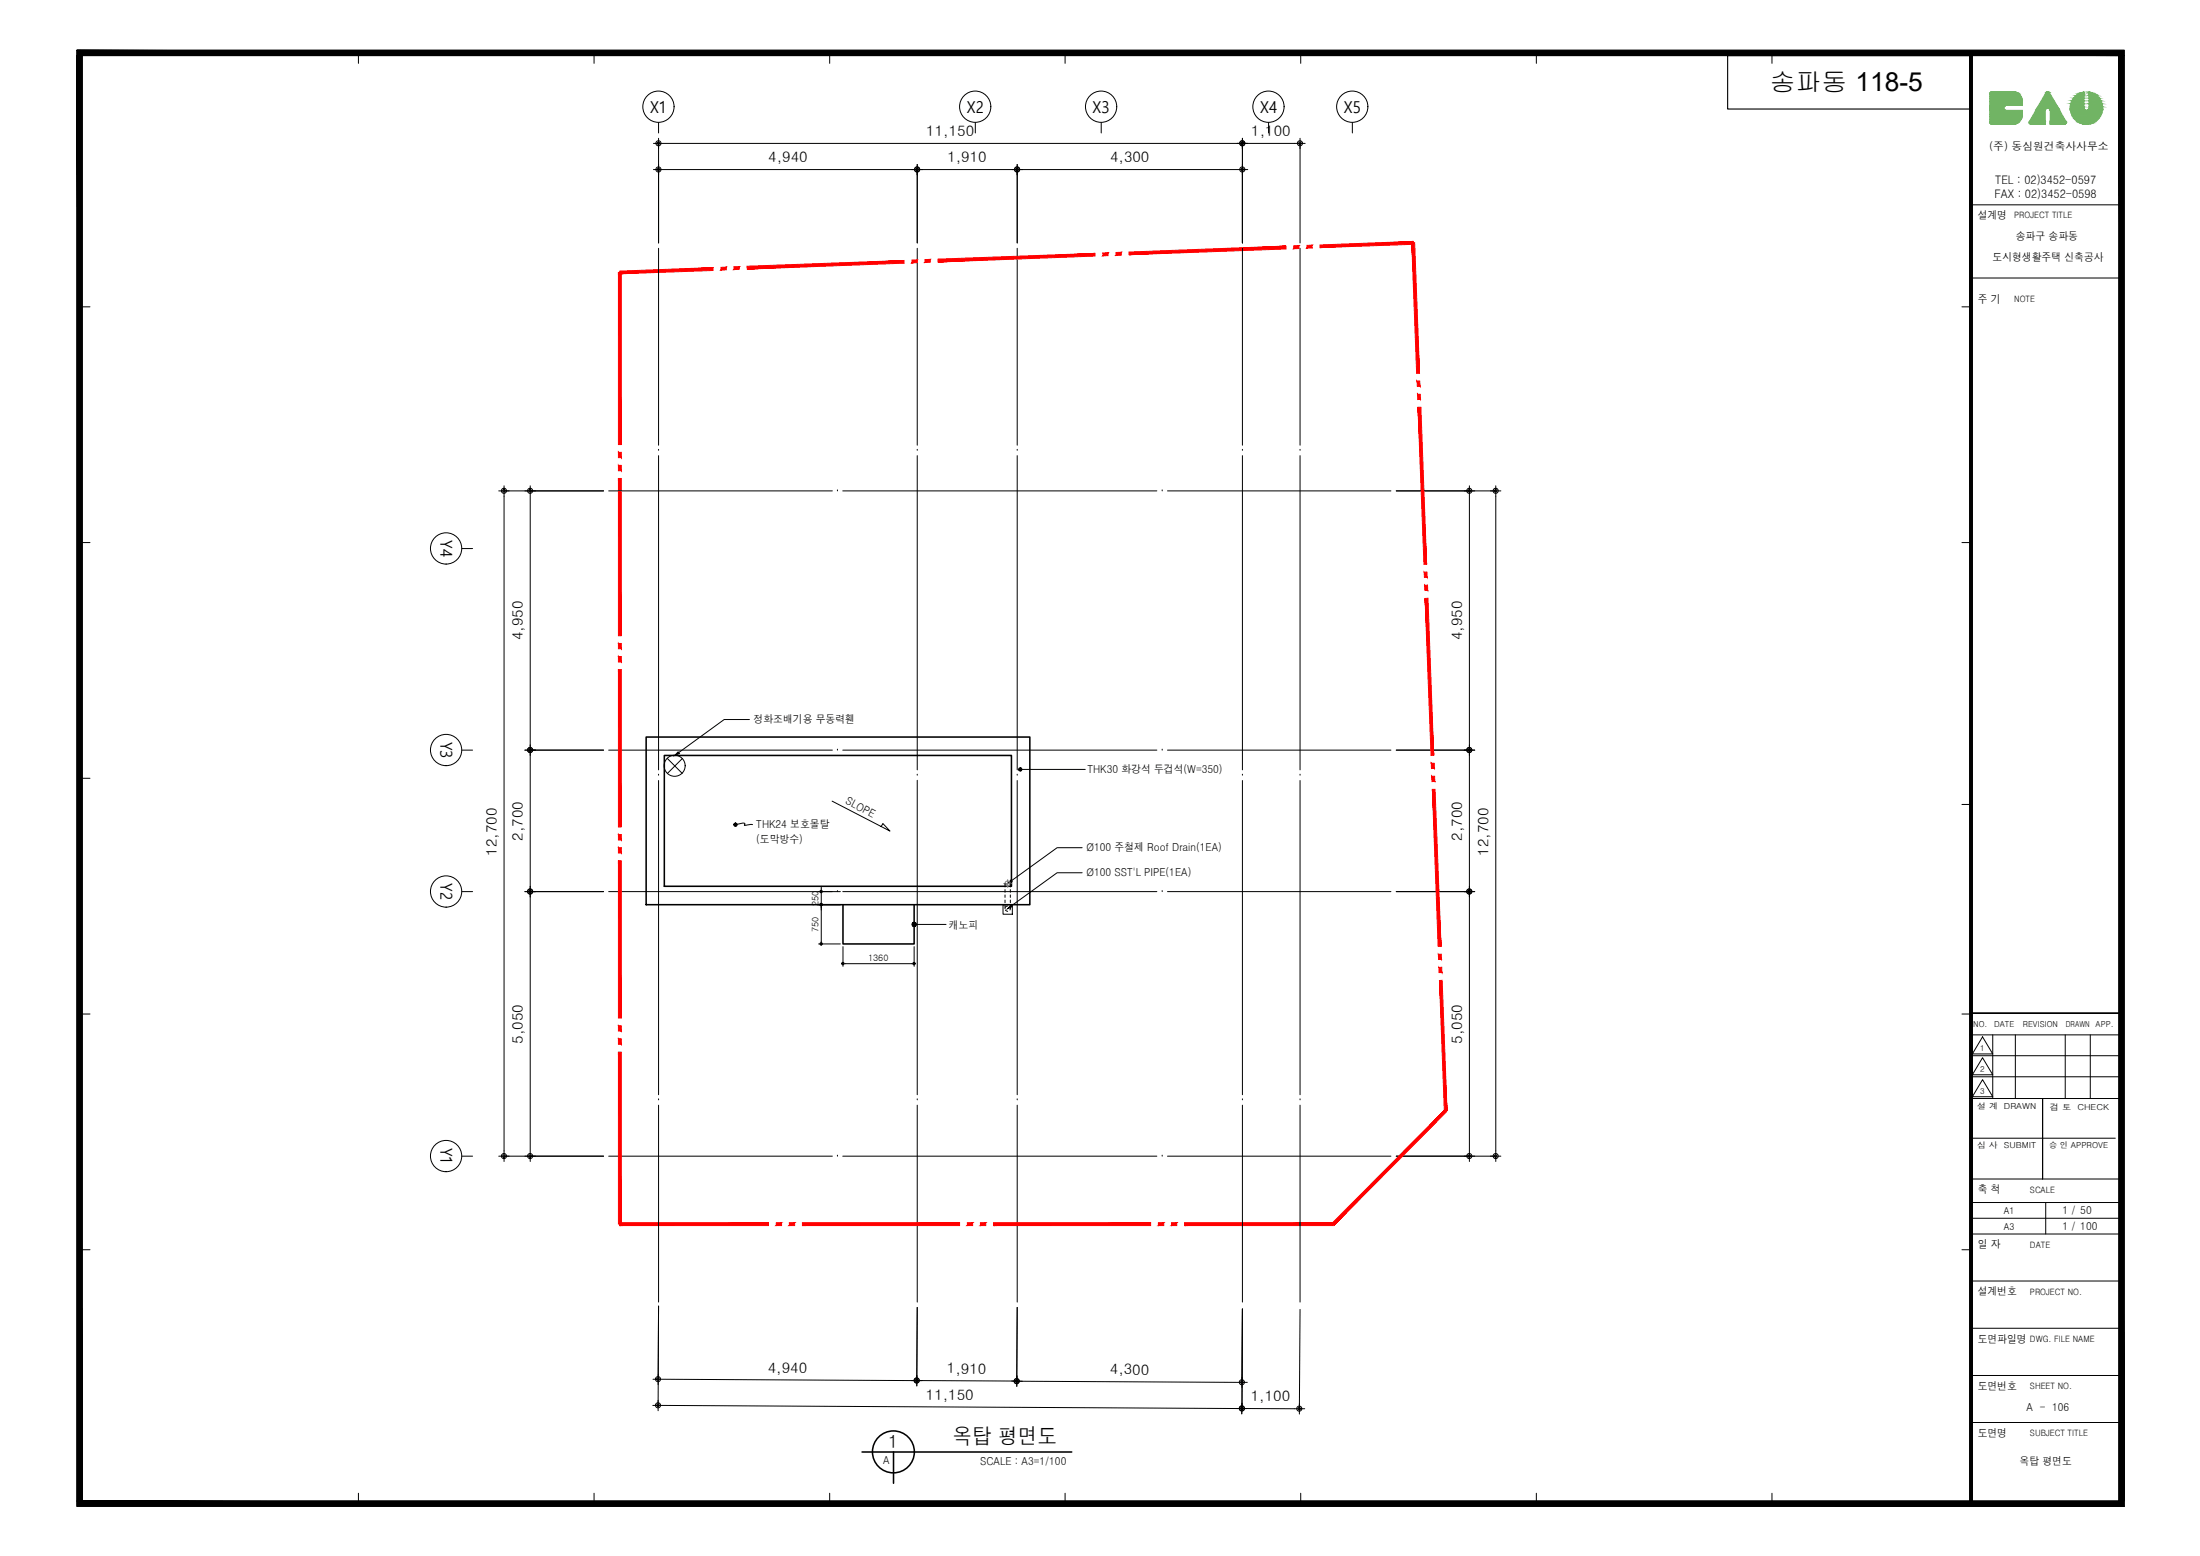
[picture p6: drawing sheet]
<svg xmlns="http://www.w3.org/2000/svg" width="420mm" height="297mm" viewBox="0 0 420 297" stroke-linecap="round" stroke-linejoin="round" font-family="sans-serif">
<!-- layer: LEADER -->
<path d="M129.5 143.5l.3 .3-.9 .4zM193.1 168l.2 .3-.9 .4zM193.1 172.8l.2 .3-.9 .4z" fill="#000" stroke="#000" stroke-width=".19"/>
<path d="M143.1 137.4h-4.8l-8.7 6.3M206.7 161.8h-4.8l-8.7 6.3M206.7 166.6h-4.8l-8.7 6.3" fill="none" stroke="#000" stroke-width=".19"/>
<!-- layer: 0 -->
<g fill="none" stroke="#000" stroke-width=".19">
<path d="M158.9 152.9l11.1 5.8-1.4-1.5-.3 .6M156.8 169.7v.3M156.8 173v.2M156.8 179.7v.2M174.6 176.5h6.1M161.2 184h.3M174.1 184h.2"/>
<circle cx="156.8" cy="172.7" r=".11"/>
<circle cx="156.8" cy="172.7" r=".23"/>
<circle cx="156.8" cy="170.2" r=".23"/>
<circle cx="156.8" cy="170.2" r=".11"/>
<circle cx="156.8" cy="180.2" r=".23"/>
<circle cx="156.8" cy="180.2" r=".11"/>
<circle cx="161" cy="183.9" r=".11"/>
<circle cx="161" cy="183.9" r=".23"/>
<circle cx="174.6" cy="183.9" r=".23"/>
<circle cx="174.6" cy="183.9" r=".11"/>
</g>
<!-- layer:   -->
<g fill="#000" stroke="#000" stroke-width=".19">
<path d="M140.3 157.2l-.1 .2h.3zM140.2 157.4h.3l-.2 .2zM140.5 157.4l-.2 .2 .2 .1z"/>
<path d="M140.5 157.4v.3l.2-.1zM140.5 157.4h.3l-.1 .2z"/>
<path d="M140.7 157.2l-.2 .2h.3zM140.5 157.1l.2 .1-.2 .2zM140.3 157.2l.2 .2v-.3z"/>
<path d="M194.6 146.7v.2h.3zM194.6 146.9h.3l-.3 .2zM194.9 146.9l-.3 .2 .3 .1z"/>
<path d="M194.9 146.9v.3l.2-.1zM194.9 146.9h.3l-.1 .2z"/>
<path d="M195.1 146.7l-.2 .2h.3zM194.9 146.6l.2 .1-.2 .2zM194.6 146.7l.3 .2v-.3z"/>
<path d="M174.2 176.5v.1l.4-.1zM174.2 176.6l.4-.1-.2 .3zM174.6 176.5l-.2 .3 .2 .1z"/>
<path d="M174.6 176.5v.4l.2-.1zM174.6 176.5l.3 .1-.1 .2zM174.6 176.5l.3 .1 .1-.1z"/>
<path d="M174.4 176.1l.2 .4v-.4zM174.4 176.1l.2 .4-.4-.2zM174.2 176.3v.2h.4z"/>
<path d="M174.6 176.5h.4l-.1-.2zM174.8 176.1l.1 .2-.3 .2zM174.6 176.1v.4l.2-.4z"/>
</g>
<!-- layer: -00 NOTE -->
<path d="M329.9 10.6h46.3v10.2h-46.3z" fill="none" stroke="#000" stroke-width=".21"/>
<g fill="none" stroke="#000" stroke-width=".19">
<path d="M14.7 9.6h391v278h-391zM15.2 10.1h390v276.9h-390zM15.7 10.6h360.5v275.9h-360.5zM68.5 10.6v1.5M113.5 10.6v1.5M158.5 10.6v1.5M203.4 10.6v1.5M248.4 10.6v1.5M293.4 10.6v1.5M338.4 10.6v1.5M376.7 10.6h28v275.9h-28zM376.7 39.1h28"/>
<path d="M15.7 58.6h1.5M374.7 58.6h1.5M376.7 53.1h28M15.7 103.6h1.5M374.7 103.6h1.5M15.7 148.6h1.5M374.7 153.6h1.5M15.7 193.6h1.5M374.7 193.6h1.5M15.7 238.6h1.5M374.7 238.6h1.5M376.7 235.6h28"/>
<path d="M376.7 232.6h28M376.7 229.6h28M376.7 225.1h28M390.7 229.6v6M376.7 253.6h28M376.7 244.5h28M376.7 271.6h28M376.7 262.6h28M68.5 285.1v1.4M113.5 285.1v1.4M158.5 285.1v1.4M203.4 285.1v1.4"/>
<path d="M248.4 285.1v1.4M293.4 285.1v1.4M338.4 285.1v1.4"/>
</g>
<g fill="#000" stroke="#000" stroke-width=".19">
<path d="M14.7 10.6l1 275.9v-275.9zM14.7 10.6l1 275.9h-1z"/>
<path d="M376.2 10.6l.5 275.9v-275.9zM376.2 10.6l.5 275.9h-.5z"/>
<path d="M14.7 9.6l391 1v-1zM14.7 9.6l391 1h-391z"/>
<path d="M404.7 10.6l1 275.9v-275.9zM404.7 10.6l1 275.9h-1z"/>
<path d="M14.7 286.5l391 1.1v-1.1zM14.7 286.5l391 1.1h-391z"/>
</g>
<g fill="none" stroke="#000" stroke-width=".19">
<path d="M376.3 193.4h28.4h-28.4M376.3 197.6h28.4M378.6 197.9l2 3.3h-3.9zM380.6 197.6v12.1M384.9 197.6v12.1M394.4 197.6v12.1M399.2 197.6v12.1M376.3 209.7h28.4M376.3 217.3h27.7M376.3 201.5h28.4M376.3 205.6h28.4M378.6 201.9l2 3.3h-3.9z"/>
<path d="M378.6 206.1l2 3.3h-3.9zM390.1 209.7v15.4v-15.4"/>
</g>
<!-- layer: 0 -->
<g fill="#71b464" stroke="#71b464" stroke-width=".19">
<path d="M380.5 17.5h4zM380.4 17.5h4.1z"/>
<path d="M391 17.5h.2zM390.9 17.5h.3z"/>
<path d="M380.4 17.5h4.3zM380.4 17.5h4.3zM380.4 17.5h4.3zM380.4 17.5h4.3z"/>
<path d="M390.9 17.5l.3 .1zM390.9 17.5l.3 .1z"/>
<path d="M380.4 17.5l4.5 .1zM380.3 17.6h4.6z"/>
<path d="M390.9 17.6h.4zM390.8 17.6h.5z"/>
<path d="M380.3 17.6h4.7zM380.2 17.6h4.8zM380.2 17.6h4.8zM380.2 17.6h4.8z"/>
<path d="M390.8 17.6h.6zM390.8 17.6h.6z"/>
<path d="M380.2 17.6l4.9 .1zM380.2 17.6l4.9 .1z"/>
<path d="M398.9 17.6l.6 .1zM398.9 17.6l.6 .1h-.6z"/>
<path d="M398 17.6v.1zM397.4 17.7l.6-.1v.1z"/>
<path d="M390.8 17.6l.6 .1zM390.7 17.7h.7z"/>
<path d="M380.2 17.7l5.1 .1zM380.2 17.7l5.1 .1h-5.2zM380.1 17.8h5.2zM380.1 17.8h5.2z"/>
<path d="M380.1 17.8h5.3zM380.1 17.8h5.3z"/>
<path d="M380.1 17.8l5.5 .1zM380.1 17.8l5.5 .1z"/>
<path d="M398.9 17.7l1.2 .2-.6-.2zM398.9 17.7l1.2 .2h-1.2z"/>
<path d="M397.4 17.7l.6 .2v-.2zM396.9 17.9l.5-.2 .6 .2z"/>
<path d="M380 17.9h5.6zM380 17.9h5.6z"/>
<path d="M380 17.9l5.7 .1zM380 17.9l5.7 .1z"/>
<path d="M380 18l5.8 .1-.1-.1zM380 18l5.8 .1h-5.8z"/>
<path d="M398.9 17.9l1.7 .4-.5-.4zM398.9 17.9l1.7 .4h-1.7z"/>
<path d="M396.9 17.9l1.1 .4v-.4zM396.4 18.3l.5-.4 1.1 .4z"/>
<path d="M380 18.1l6 .3-.2-.3zM380 18.1l6 .3h-6z"/>
<path d="M380 18.4l6.2 .3-.2-.3zM380 18.4l6.2 .3h-6.2z"/>
<path d="M398.9 18.3l2 .4-.3-.4zM398.9 18.3l2 .4h-2z"/>
<path d="M396.4 18.3l1.6 .4v-.4zM396.4 18.3l1.6 .4h-2z"/>
<path d="M380 18.7l6.2 .3v-.3zM380 18.7l6.2 .3h-6.2z"/>
<path d="M398.9 18.7l2.4 .5-.4-.5zM398.9 18.7l2.4 .5h-2.4z"/>
<path d="M396 18.7l2 .5v-.5zM396 18.7l2 .5h-2.4z"/>
<path d="M380 19l6.2 .4v-.4zM380 19l6.2 .4h-6.2z"/>
<path d="M398.9 19.2l2.6 .6-.2-.6zM398.9 19.2l2.6 .6h-2.6z"/>
<path d="M395.6 19.2l2.4 .6v-.6zM395.6 19.2l2.4 .6h-2.6z"/>
<path d="M380 19.4l6.2 .7v-.7zM380 19.4l6.2 .7h-6.2z"/>
<path d="M380 20.1h3.1zM380 20.1l3 .1z"/>
<path d="M380 20.2h3zM380 20.2h3z"/>
<path d="M380 20.2h3zM380 20.2h2.9z"/>
<path d="M380 20.2h2.9zM380 20.2l2.8 .1z"/>
<path d="M380 20.3h2.8zM380 20.3h2.8z"/>
<path d="M398.9 19.8l2.7 .6-.1-.6zM398.9 19.8l2.7 .6h-2.7z"/>
<path d="M395.4 19.8l2.6 .6v-.6zM395.4 19.8l2.6 .6h-2.6z"/>
<path d="M380 20.3h2.8zM380 20.3l2.7 .1z"/>
<path d="M380 20.4h2.7zM380 20.4l2.7 .1z"/>
<path d="M380 20.5l2.7 .1zM380 20.5l2.7 .1z"/>
<path d="M398.9 20.4l2.7 .2v-.2zM398.9 20.4l2.7 .2h-2.7z"/>
<path d="M395.4 20.4l2.6 .2v-.2zM395.4 20.4l2.6 .2h-2.6z"/>
<path d="M390.7 17.7l2.4 2.9-1.7-2.9zM390.7 17.7l2.4 2.9h-4.1z"/>
<path d="M391.1 20.6h2zM391.1 20.6h2z"/>
<path d="M389 20.6h2zM389 20.6h1.9z"/>
<path d="M380 20.6h2.7zM380 20.6h2.7z"/>
<path d="M391.2 20.6l1.9 .1zM391.2 20.6l1.9 .1z"/>
<path d="M389 20.6h1.9zM389 20.6l1.9 .1z"/>
<path d="M398.9 20.6l2.7 .1zM398.9 20.6l2.7 .1z"/>
<path d="M395.4 20.6l2.6 .1zM395.4 20.6l2.6 .1z"/>
<path d="M391.3 20.7h1.8zM391.3 20.7h1.8z"/>
<path d="M389 20.7h1.9zM389 20.7h1.8z"/>
<path d="M380 20.6l2.7 .1zM380 20.6l2.7 .1z"/>
<path d="M391.4 20.7l1.8 .1zM391.4 20.7l1.8 .1z"/>
<path d="M389 20.7h1.8zM389 20.7l1.7 .1z"/>
<path d="M398.9 20.7l2.7 .1zM398.9 20.7l2.7 .1z"/>
<path d="M395.4 20.7l2.6 .1zM395.4 20.7l2.6 .1z"/>
<path d="M380 20.7l2.7 .1zM380 20.7l2.7 .1z"/>
<path d="M391.4 20.8l1.8 .1zM391.4 20.8l1.8 .1z"/>
<path d="M389 20.8h1.7zM389 20.8l1.7 .1z"/>
<path d="M398.9 20.8l2.7 .1zM398.9 20.8l2.7 .1z"/>
<path d="M395.4 20.8l2.7 .1zM395.4 20.8l2.7 .1z"/>
<path d="M380 20.8l2.8 .1zM380 20.8l2.8 .1z"/>
<path d="M391.5 20.9h1.8zM391.5 20.9h1.8z"/>
<path d="M388.9 20.9h1.8zM388.9 20.9h1.8z"/>
<path d="M398.9 20.9h2.7zM398.9 20.9h2.7z"/>
<path d="M395.4 20.9h2.7zM395.4 20.9h2.7z"/>
<path d="M380 20.9l2.8 .1zM380 20.9l2.8 .1z"/>
<path d="M398.8 20.9l2.8 .1zM398.7 21h2.9z"/>
<path d="M395.4 20.9l2.8 .1zM395.4 20.9l2.8 .1z"/>
<path d="M391.5 20.9l1.8 .1zM391.5 20.9l1.8 .1z"/>
<path d="M388.9 20.9h1.8zM388.9 20.9l1.7 .1z"/>
<path d="M398.7 21h2.9zM398.7 21h2.9z"/>
<path d="M395.4 21h2.8zM395.4 21h2.8z"/>
<path d="M380 21h2.9zM380 21h2.9z"/>
<path d="M398.7 21h2.9zM398.7 21h2.9z"/>
<path d="M395.4 21h2.9zM395.4 21h2.9z"/>
<path d="M380 21l3 .1zM380 21l3 .1z"/>
<path d="M398.7 21h2.9zM398.6 21.1h2.9z"/>
<path d="M395.4 21l3 .1zM395.4 21l3 .1z"/>
<path d="M380 21.1h3zM380 21.1h3z"/>
<path d="M398.6 21.1h2.9zM398.5 21.1h3z"/>
<path d="M395.4 21.1h3zM395.4 21.1h3z"/>
<path d="M391.5 21l1.9 .1zM391.5 21l1.9 .1z"/>
<path d="M388.8 21l1.8 .1zM388.8 21l1.8 .1z"/>
<path d="M380 21.1h3.1zM380 21.1h3.1z"/>
<path d="M395.4 21.1l6 .5 .1-.5zM395.4 21.1l6 .5h-5.9z"/>
<path d="M380 21.1l6.2 .8v-.8zM380 21.1l6.2 .8h-6.2z"/>
<path d="M395.5 21.6l5.7 .5 .2-.5zM395.5 21.6l5.7 .5h-5.5z"/>
<path d="M380 21.9l6.2 .3v-.3zM380 21.9l6.2 .3h-6.2z"/>
<path d="M380 22.2l6.2 .3v-.3zM380 22.2l6.2 .3h-6.2z"/>
<path d="M395.7 22.1l5.2 .5 .3-.5zM395.7 22.1l5.2 .5h-4.8z"/>
<path d="M380 22.5l6 .3 .2-.3zM380 22.5l6 .3h-6z"/>
<path d="M396.1 22.6l4.3 .5 .5-.5zM396.1 22.6l4.3 .5h-3.9z"/>
<path d="M380 22.8l5.8 .3 .2-.3zM380 22.8l5.8 .3h-5.8z"/>
<path d="M391.5 21.1l3 2-1.1-2zM391.5 21.1l3 2h-3z"/>
<path d="M388.8 21.1l1.8 2v-2zM388.8 21.1l1.8 2h-3z"/>
<path d="M391.5 23.1l3.1 .1zM391.5 23.1l3.1 .1z"/>
<path d="M387.6 23.1l3 .1zM387.6 23.1l3 .1z"/>
<path d="M380 23.1l5.7 .1 .1-.1zM380 23.1l5.7 .1h-5.7z"/>
<path d="M391.5 23.2l3.1 .1zM391.5 23.2l3.1 .1z"/>
<path d="M387.6 23.2l3 .1zM387.6 23.2l3 .1z"/>
<path d="M380 23.2h5.7zM380 23.2l5.6 .1z"/>
<path d="M380 23.3h5.6zM380 23.3l5.5 .1z"/>
<path d="M391.5 23.3l3.1 .1zM391.5 23.3l3.1 .1z"/>
<path d="M387.5 23.3l3.1 .1zM387.5 23.3l3.1 .1z"/>
<path d="M396.5 23.1l3.4 .3 .5-.3zM396.5 23.1l3.4 .3h-2.9z"/>
<path d="M380 23.4h5.5zM380 23.4h5.4z"/>
<path d="M391.5 23.4h3.1zM391.5 23.4h3.1z"/>
<path d="M387.5 23.4h3.1zM387.5 23.4h3.1z"/>
<path d="M380.1 23.4h5.3zM380.1 23.4l5.2 .1z"/>
<path d="M391.5 23.4l3.1 .1zM391.5 23.4l3.1 .1z"/>
<path d="M387.6 23.4l3 .1zM387.6 23.4l3 .1z"/>
<path d="M380.1 23.5h5.2zM380.1 23.5h5.2z"/>
<path d="M391.5 23.5h3.1zM391.5 23.5l3 .1z"/>
<path d="M387.6 23.5l3 .1zM387.6 23.5l3 .1z"/>
<path d="M380.1 23.5h5.2zM380.1 23.5l5 .1z"/>
<path d="M397 23.4l2.4 .2 .5-.2zM397 23.4l2.4 .2h-1.8z"/>
<path d="M380.2 23.6h4.9zM380.2 23.6h4.8z"/>
<path d="M391.5 23.6h3zM391.5 23.6h3z"/>
<path d="M387.6 23.6h3zM387.6 23.6h3z"/>
<path d="M380.2 23.6h4.8zM380.2 23.6l4.7 .1z"/>
<path d="M391.5 23.6h3zM391.5 23.6l2.9 .1z"/>
<path d="M387.6 23.6l3 .1zM387.6 23.6l3 .1z"/>
<path d="M380.2 23.7h4.7zM380.2 23.7h4.5z"/>
<path d="M391.5 23.7h2.9zM391.5 23.7h2.9z"/>
<path d="M387.7 23.7h2.9zM387.7 23.7h2.9z"/>
<path d="M380.3 23.7h4.4zM380.3 23.7h4.4z"/>
<path d="M397.6 23.6l1.2 .1 .6-.1zM397.6 23.6l1.2 .1z"/>
<path d="M380.4 23.7h4.3zM380.4 23.7h4.1z"/>
<path d="M391.5 23.7h2.9zM391.5 23.7h2.8z"/>
<path d="M387.8 23.7h2.8zM387.8 23.7h2.8z"/>
<path d="M391.5 23.7h2.7zM391.5 23.7h2.8z"/>
<path d="M387.9 23.7h2.7zM387.9 23.7h2.7z"/>
<path d="M380.4 23.7h4.1zM380.4 23.7h4z"/>
</g>
<!-- layer: CEN -->
<g fill="none" stroke="#000" stroke-width=".19">
<path d="M125.8 47.4v37.6M175.2 47.4v37.6M194.3 47.4v37.6M237.3 47.4v37.6M248.3 47.4v37.6M116.2 93.7h42.8M125.8 86h.1M125.8 87v60M159.9 93.7h.1M161 93.7h59.9M175.2 86h.1M175.2 87v60"/>
<path d="M194.3 86h.1M194.3 87v60M222 93.7h.1M223 93.7h42.6M237.3 86h.1M237.3 87v60M248.3 86h.1M248.3 87v60M116.2 143.2h42.8M125.8 148h.1M125.8 149v60M159.9 143.2h.1"/>
<path d="M161 143.2h59.9M175.2 148h.1M175.2 149v60M194.3 148h.1M194.3 149v60M222 143.2h.1M223 143.2h42.6M237.3 148h.1M237.3 149v60M248.3 148h.1M248.3 149v60M116.2 170.2h42.8"/>
<path d="M159.9 170.2h.1M161 170.2h59.9M222 170.2h.1M223 170.2h42.6M125.8 210h.1M125.8 211v37.6M175.2 210h.1M175.2 211v37.6M194.3 210h.1M194.3 211v37.6M237.3 210h.1M237.3 211v37.6"/>
<path d="M248.3 210h.1M248.3 211v37.6M116.2 220.7h42.8M159.9 220.7h.1M161 220.7h59.9M222 220.7h.1M223 220.7h42.6"/>
</g>
<!-- layer: DIM -->
<g fill="none" stroke="#000" stroke-width=".19">
<path d="M124.8 32.4h70.5M124.8 27.4h111.5M125.8 26.4v20M175.2 31.4v15M193.3 32.4h2M194.3 31.4v15M195.3 32.4h43M236.3 27.4h13M236.3 27.4h2M237.3 26.4v20M248.3 26.4v20M95.3 93.7h20"/>
<path d="M96.3 92.7v129M101.3 92.7v49.5M266.7 93.7h19.9M280.6 92.7v49.5M285.7 92.7v129M100.2 143.2h15.1M101.3 142.2v79.5M101.3 142.2v2M266.7 143.2h14.9M280.6 142.2v79.5M280.6 142.2v2M100.2 170.2h15.1"/>
<path d="M266.7 170.2h14.9M95.3 220.7h20M266.7 220.7h19.9M175.2 249.6l-.1 14M194.3 249.6l-.1 14.1M237.3 249.9l-.1 19M248.3 250l-.1 18.9M124.7 268.3l111.5 .6M124.7 263.3l70.5 .4M125.7 263.3l.1-14-.1 19M125.7 267.3v2M125.7 262.3v2"/>
<path d="M175.1 262.6v2M193.2 263.6l2 .1M194.2 262.7v2M195.2 263.7l43 .2M236.2 268.9h13M236.2 268.9h2M237.2 267.9v2M237.2 262.9v2M248.2 268v1.9"/>
<circle cx="125.8" cy="27.4" r=".23"/>
<circle cx="125.8" cy="32.3" r=".23"/>
<circle cx="125.8" cy="32.3" r=".49"/>
<circle cx="125.8" cy="27.4" r=".49"/>
<circle cx="175.2" cy="32.3" r=".49"/>
<circle cx="175.2" cy="32.3" r=".23"/>
<circle cx="194.2" cy="32.3" r=".49"/>
<circle cx="194.2" cy="32.3" r=".23"/>
<circle cx="237.3" cy="32.3" r=".49"/>
<circle cx="237.3" cy="27.4" r=".49"/>
<circle cx="237.3" cy="27.4" r=".23"/>
<circle cx="237.3" cy="32.3" r=".23"/>
<circle cx="248.3" cy="27.4" r=".49"/>
<circle cx="248.3" cy="27.4" r=".23"/>
<circle cx="96.2" cy="93.7" r=".49"/>
<circle cx="96.2" cy="93.7" r=".23"/>
<circle cx="101.2" cy="93.7" r=".49"/>
<circle cx="101.2" cy="93.7" r=".23"/>
<circle cx="280.6" cy="93.7" r=".49"/>
<circle cx="280.6" cy="93.7" r=".23"/>
<circle cx="285.6" cy="93.7" r=".49"/>
<circle cx="285.6" cy="93.7" r=".23"/>
<circle cx="101.2" cy="143.2" r=".49"/>
<circle cx="101.2" cy="143.2" r=".23"/>
<circle cx="280.6" cy="143.2" r=".49"/>
<circle cx="280.6" cy="143.2" r=".23"/>
<circle cx="101.2" cy="170.2" r=".49"/>
<circle cx="101.2" cy="170.2" r=".23"/>
<circle cx="280.6" cy="170.2" r=".49"/>
<circle cx="280.6" cy="170.2" r=".23"/>
<circle cx="96.2" cy="220.7" r=".23"/>
<circle cx="96.2" cy="220.7" r=".49"/>
<circle cx="101.2" cy="220.7" r=".23"/>
<circle cx="101.2" cy="220.7" r=".49"/>
<circle cx="280.6" cy="220.7" r=".23"/>
<circle cx="280.6" cy="220.7" r=".49"/>
<circle cx="285.6" cy="220.7" r=".23"/>
<circle cx="285.6" cy="220.7" r=".49"/>
<circle cx="125.7" cy="263.3" r=".23"/>
<circle cx="125.7" cy="268.3" r=".23"/>
<circle cx="125.7" cy="268.3" r=".49"/>
<circle cx="125.7" cy="263.3" r=".49"/>
<circle cx="175.1" cy="263.5" r=".49"/>
<circle cx="175.1" cy="263.5" r=".23"/>
<circle cx="194.2" cy="263.7" r=".49"/>
<circle cx="194.2" cy="263.7" r=".23"/>
<circle cx="237.2" cy="268.9" r=".49"/>
<circle cx="237.2" cy="263.9" r=".49"/>
<circle cx="237.2" cy="263.9" r=".23"/>
<circle cx="237.2" cy="268.9" r=".23"/>
<circle cx="248.1" cy="268.9" r=".49"/>
<circle cx="248.1" cy="268.9" r=".23"/>
</g>
<!-- layer: A_SYM_BUBBLE -->
<g fill="none" stroke="#000" stroke-width=".19">
<path d="M125.8 23.4v2M186.3 23.4v2M210.3 23.4v2M242.3 23.4v2M258.3 23.4v2M88.2 104.7h2.1M88.2 143.2h2.1M88.2 170.2h2.1M88.2 220.7h2.1"/>
<circle cx="125.8" cy="20.4" r="2.98"/>
<circle cx="186.2" cy="20.4" r="2.98"/>
<circle cx="210.3" cy="20.4" r="2.98"/>
<circle cx="242.3" cy="20.4" r="2.98"/>
<circle cx="258.3" cy="20.4" r="2.98"/>
<circle cx="85.2" cy="104.7" r="2.98"/>
<circle cx="85.2" cy="143.2" r="2.98"/>
<circle cx="85.2" cy="170.2" r="2.98"/>
<circle cx="85.2" cy="220.7" r="2.98"/>
</g>
<!-- layer: A_SITE -->
<g fill="#f00" stroke="#f00" stroke-width=".19">
<path d="M269.6 46.4l1.5 24.8-.9-24.9zM269.6 46.4l1.5 24.8-.5 .1z"/>
<path d="M270.6 72.8l.6 .9-.1-.9zM270.6 72.8l.6 .9-.5 .1z"/>
<path d="M270.7 75.3l.6 .9-.1-.9zM270.7 75.3l.6 .9-.5 .1z"/>
<path d="M270.8 77.8l1.7 29.9-1.1-29.9zM270.8 77.8l1.7 29.9h-.6z"/>
<path d="M272 109.2l.5 1v-1zM272 109.2l.5 1h-.5z"/>
<path d="M272.1 111.7l.6 1-.1-1zM272.1 111.7l.6 1h-.6z"/>
<path d="M272.2 114.2l1.6 30-1.1-30zM272.2 114.2l1.6 30h-.5z"/>
<path d="M273.3 145.7l.6 1v-1zM273.3 145.7l.6 1h-.5z"/>
<path d="M273.4 148.2l.6 1v-1zM273.4 148.2l.6 1h-.5z"/>
<path d="M273.6 150.7l1.6 30-1.1-30zM273.6 150.7l1.6 30h-.5z"/>
<path d="M274.7 182.2l.6 1v-1.1zM274.7 182.2l.6 1h-.6z"/>
<path d="M274.8 184.7l.6 1-.1-1.1zM274.8 184.7l.6 1h-.6z"/>
<path d="M274.9 187.2l1.5 24.8-1-24.9zM274.9 187.2l1.5 24.8-.6 .1z"/>
<path d="M275.9 211.9l-21.1 22 21.5-21.7zM275.9 211.9l-21.1 22-.4-.4z"/>
<path d="M226.2 234h28.4v-.6zM226.2 233.4h28.4l-28.4 .6z"/>
<path d="M223.7 234h1v-.6zM223.7 233.4h1l-1 .6z"/>
<path d="M221.2 234h1.1v-.6zM221.2 233.4h1.1l-1.1 .6z"/>
<path d="M189.7 234h30.1v-.6zM189.7 233.4h30.1l-30.1 .6z"/>
<path d="M187.2 234h1.1v-.6zM187.2 233.4h1.1l-1.1 .6z"/>
<path d="M184.7 234h1.1v-.6zM184.7 233.4h1.1l-1.1 .6z"/>
<path d="M153.2 234h30.1v-.6zM153.2 233.4h30.1l-30.1 .6z"/>
<path d="M150.7 234h1.1v-.6zM150.7 233.4h1.1l-1.1 .6z"/>
<path d="M148.3 234h1v-.6zM148.3 233.4h1l-1 .6z"/>
<path d="M118.4 234h28.4v-.6zM118.4 233.4h28.4l-28.4 .6z"/>
<path d="M118.1 200.9v32.8h.6zM118.1 200.9h.6v32.8z"/>
<path d="M118.1 198.3v1h.6zM118.1 198.3h.6v1z"/>
<path d="M118.1 195.8v1h.6zM118.1 195.8h.6v1z"/>
<path d="M118.1 164.3v30h.6zM118.1 164.3h.6v30z"/>
<path d="M118.1 161.8v1h.6zM118.1 161.8h.6v1z"/>
<path d="M118.1 159.3v1h.6zM118.1 159.3h.6v1z"/>
<path d="M118.1 127.8v30h.6zM118.1 127.8h.6v30z"/>
<path d="M118.1 125.3v1.1h.6zM118.1 125.3h.6v1.1z"/>
<path d="M118.1 122.8v1.1h.6zM118.1 122.8h.6v1.1z"/>
<path d="M118.1 91.3v30.1h.6zM118.1 91.3h.6v30.1z"/>
<path d="M118.1 88.8v1.1h.6zM118.1 88.8h.6v1.1z"/>
<path d="M118.1 86.3v1.1h.6zM118.1 86.3h.6v1.1z"/>
<path d="M118.1 52v32.9h.6zM118.1 52h.6v32.9z"/>
<path d="M118.4 51.8v.5l17.8-1.2zM118.4 52.3l17.8-1.2v.5z"/>
<path d="M137.7 51v.5l1-.5zM137.7 51.5l1-.5v.5z"/>
<path d="M140.2 50.9v.6l1-.6zM140.2 51.5l1-.6v.5z"/>
<path d="M142.7 50.8v.6l29.9-1.7zM142.7 51.4l29.9-1.7 .1 .5z"/>
<path d="M174.2 49.6v.6l.9-.6zM174.2 50.2l.9-.6 .1 .6z"/>
<path d="M176.7 49.6v.5l.9-.6zM176.7 50.1l.9-.6 .1 .6z"/>
<path d="M179.2 49.5v.5l29.9-1.6zM179.2 50l29.9-1.6v.5z"/>
<path d="M210.6 48.3l.1 .5 .9-.6zM210.7 48.8l.9-.6v.6z"/>
<path d="M213.1 48.2v.6l1-.6zM213.1 48.8l1-.6v.5z"/>
<path d="M215.6 48.1v.5l30-1.6zM215.6 48.6l30-1.6v.5z"/>
<path d="M247.1 46.9v.6l1-.6zM247.1 47.5l1-.6v.5z"/>
<path d="M249.6 46.8v.6l1-.6zM249.6 47.4l1-.6v.6z"/>
<path d="M252.1 46.8v.5l17.8-1.2zM252.1 47.3l17.8-1.2v.5z"/>
</g>
<path d="M118.1 52h.6M269.9 46.1v.5M276.4 212l-.6 .1M118.4 233.4v.6" fill="none" stroke="#f00" stroke-width=".19"/>
<!-- layer: C -->
<path d="M123.4 140.7h73.3v32h-73.3zM126.9 144.2h66.3v25h-66.3zM161 172.7v7.5h13.6v-7.5" fill="none" stroke="#000" stroke-width=".3"/>
<g fill="none" stroke="#808080" stroke-width=".19">
<path d="M191.7 168.7h1.5M192.4 167.9v1.5"/>
<circle cx="192.4" cy="168.7" r=".49"/>
</g>
<!-- layer: ST -->
<g fill="none" stroke="#000" stroke-width=".19">
<path d="M191.6 172.7h1.7v1.8h-1.7zM191.9 168.7v.6M191.9 169.8v.5M191.9 170.8v.5M191.9 171.8v.5M191.9 172.8v.7M192 173.7l.4 .3M192.4 173l-.4 .2M192.9 173.2v.5M193 168.7v.6M193 169.8v.5M193 170.8v.5"/>
<path d="M193 171.8v.5M193 172.8v.7"/>
</g>
<!-- layer:   -->
<g fill="none" stroke="#000" stroke-width=".19">
<path d="M127.5 144.8l2.8 2.8M130.3 144.8l-2.8 2.8M140.5 157.4l1.3-.3 .4 .1v.4l1.5-.2M194.9 146.9h12.4"/>
<circle cx="128.8" cy="146.2" r="2.01"/>
</g>
<!-- layer: S-DIMS-1 -->
<path d="M156.3 172.7h4.2M156.3 170.2h4.2M156.8 169.2v.5M156.8 170.2v2.5M156.8 173.2v6.5M156.3 180.2h4.2M161 180.7v3.8M161.5 184h12.6M174.6 180.7v3.8" fill="none" stroke="#000" stroke-width=".19"/>
<!-- layer: COL -->
<g fill="none" stroke="#000" stroke-width=".3">
<path d="M164.6 277.2h40.1M170.6 277.2v6"/>
<circle cx="170.6" cy="277.2" r="4"/>
</g>
<text font-size="4.9" x="338" y="17.4">송파동 118-5</text>
<text font-size="4.2" x="181.9" y="275.6">옥탑 평면도</text>
<text font-size="3.5" x="169.7" y="276.3">1</text>
<g font-size="3.1">
<text x="124.2" y="21.5">X1</text>
<text x="184.7" y="21.5">X2</text>
<text x="208.7" y="21.5">X3</text>
<text x="240.7" y="21.5">X4</text>
<text x="256.7" y="21.5">X5</text>
<text x="84.2" y="103.2" transform="rotate(90 84.2 103.2)">Y4</text>
<text x="84.1" y="141.6" transform="rotate(90 84.1 141.6)">Y3</text>
<text x="84.1" y="168.6" transform="rotate(90 84.1 168.6)">Y2</text>
<text x="84.1" y="219.1" transform="rotate(90 84.1 219.1)">Y1</text>
</g>
<g font-size="2.8">
<text x="176.9" y="26">11,150</text>
<text x="239" y="26">1,100</text>
<text x="146.7" y="31">4,940</text>
<text x="180.9" y="31">1,910</text>
<text x="212" y="31">4,300</text>
<text x="99.9" y="122.2" transform="rotate(-90 99.9 122.2)">4,950</text>
<text x="279.3" y="122.2" transform="rotate(-90 279.3 122.2)">4,950</text>
<text x="99.9" y="160.5" transform="rotate(-90 99.9 160.5)">2,700</text>
<text x="279.3" y="160.5" transform="rotate(-90 279.3 160.5)">2,700</text>
<text x="94.9" y="163.4" transform="rotate(-90 94.9 163.4)">12,700</text>
<text x="284.3" y="163.4" transform="rotate(-90 284.3 163.4)">12,700</text>
<text x="99.9" y="199.2" transform="rotate(-90 99.9 199.2)">5,050</text>
<text x="279.3" y="199.2" transform="rotate(-90 279.3 199.2)">5,050</text>
<text x="146.6" y="262">4,940</text>
<text x="180.8" y="262.2">1,910</text>
<text x="212" y="262.4">4,300</text>
<text x="176.8" y="267.2">11,150</text>
<text x="238.9" y="267.5">1,100</text>
</g>
<g font-size="2.2">
<text x="381" y="35.1">TEL : 02)3452-0597</text>
<text x="380.9" y="37.9">FAX : 02)3452-0598</text>
</g>
<g font-size="2.1">
<text x="379.9" y="28.6">(주) 동심원건축사사무소</text>
<text x="377.7" y="41.9">설계명</text>
<text x="385" y="45.8">송파구 송파동</text>
<text x="380.5" y="49.9">도시형생활주택 신축공사</text>
<text x="377.7" y="57.9">주 기</text>
<text x="143.9" y="138">정화조배기용 무동력휀</text>
<text x="207.7" y="147.5">THK30 화강석 두겁석(W=350)</text>
<text x="161.4" y="153.3" transform="rotate(28 161.4 153.3)">SLOPE</text>
<text x="144.4" y="158.1">THK24 보호몰탈</text>
<text x="144.4" y="160.9">(도막방수)</text>
<text x="207.5" y="162.4">Ø100 주철제 Roof Drain(1EA)</text>
<text x="207.5" y="167.2">Ø100 SST'L PIPE(1EA)</text>
<text x="181.2" y="177.4">캐노피</text>
<text x="377.7" y="227.8">축 척</text>
<text x="393.9" y="231.8">1 / 50</text>
<text x="377.7" y="238.3">일 자</text>
<text x="393.9" y="234.8">1 / 100</text>
<text x="377.7" y="247.3">설계번호</text>
<text x="377.7" y="256.3">도면파일명</text>
<text x="377.7" y="265.3">도면번호</text>
<text x="387.1" y="269.3">A - 106</text>
<text x="377.7" y="274.3">도면명</text>
<text x="168.7" y="279.4">A</text>
<text x="187.2" y="279.7">SCALE : A3=1/100</text>
<text x="385.7" y="279.6">옥탑 평면도</text>
</g>
<g font-size="1.8">
<text x="382.7" y="231.7">A1</text>
<text x="382.7" y="234.7">A3</text>
</g>
<g font-size="1.7">
<text x="384.7" y="41.7">PROJECT TITLE</text>
<text x="384.7" y="57.7">NOTE</text>
<text x="156.3" y="172.9" transform="rotate(-90 156.3 172.9)">250</text>
<text x="156.3" y="178" transform="rotate(-90 156.3 178)">750</text>
<text x="165.8" y="183.5">1360</text>
<text x="387.7" y="227.7">SCALE</text>
<text x="387.7" y="238.2">DATE</text>
<text x="387.7" y="247.2">PROJECT NO.</text>
<text x="387.7" y="256.1">DWG. FILE NAME</text>
<text x="387.7" y="265.2">SHEET NO.</text>
<text x="387.7" y="274.2">SUBJECT TITLE</text>
</g>
<g font-size="1.6">
<text x="376.9" y="196">NO.</text>
<text x="380.8" y="196">DATE</text>
<text x="386.3" y="196">REVISION</text>
<text x="394.5" y="196">DRAWN APP.</text>
<text x="378.2" y="200.6">1</text>
<text x="378.2" y="204.7">2</text>
<text x="378.2" y="208.8">3</text>
<text x="377.6" y="211.8">설 계</text>
<text x="382.7" y="211.8">DRAWN</text>
<text x="391.5" y="211.9">검 토</text>
<text x="396.8" y="211.9">CHECK</text>
<text x="377.6" y="219.2">심 사</text>
<text x="382.7" y="219.2">SUBMIT</text>
<text x="391.3" y="219.1">승 인 APPROVE</text>
</g>
</svg>
